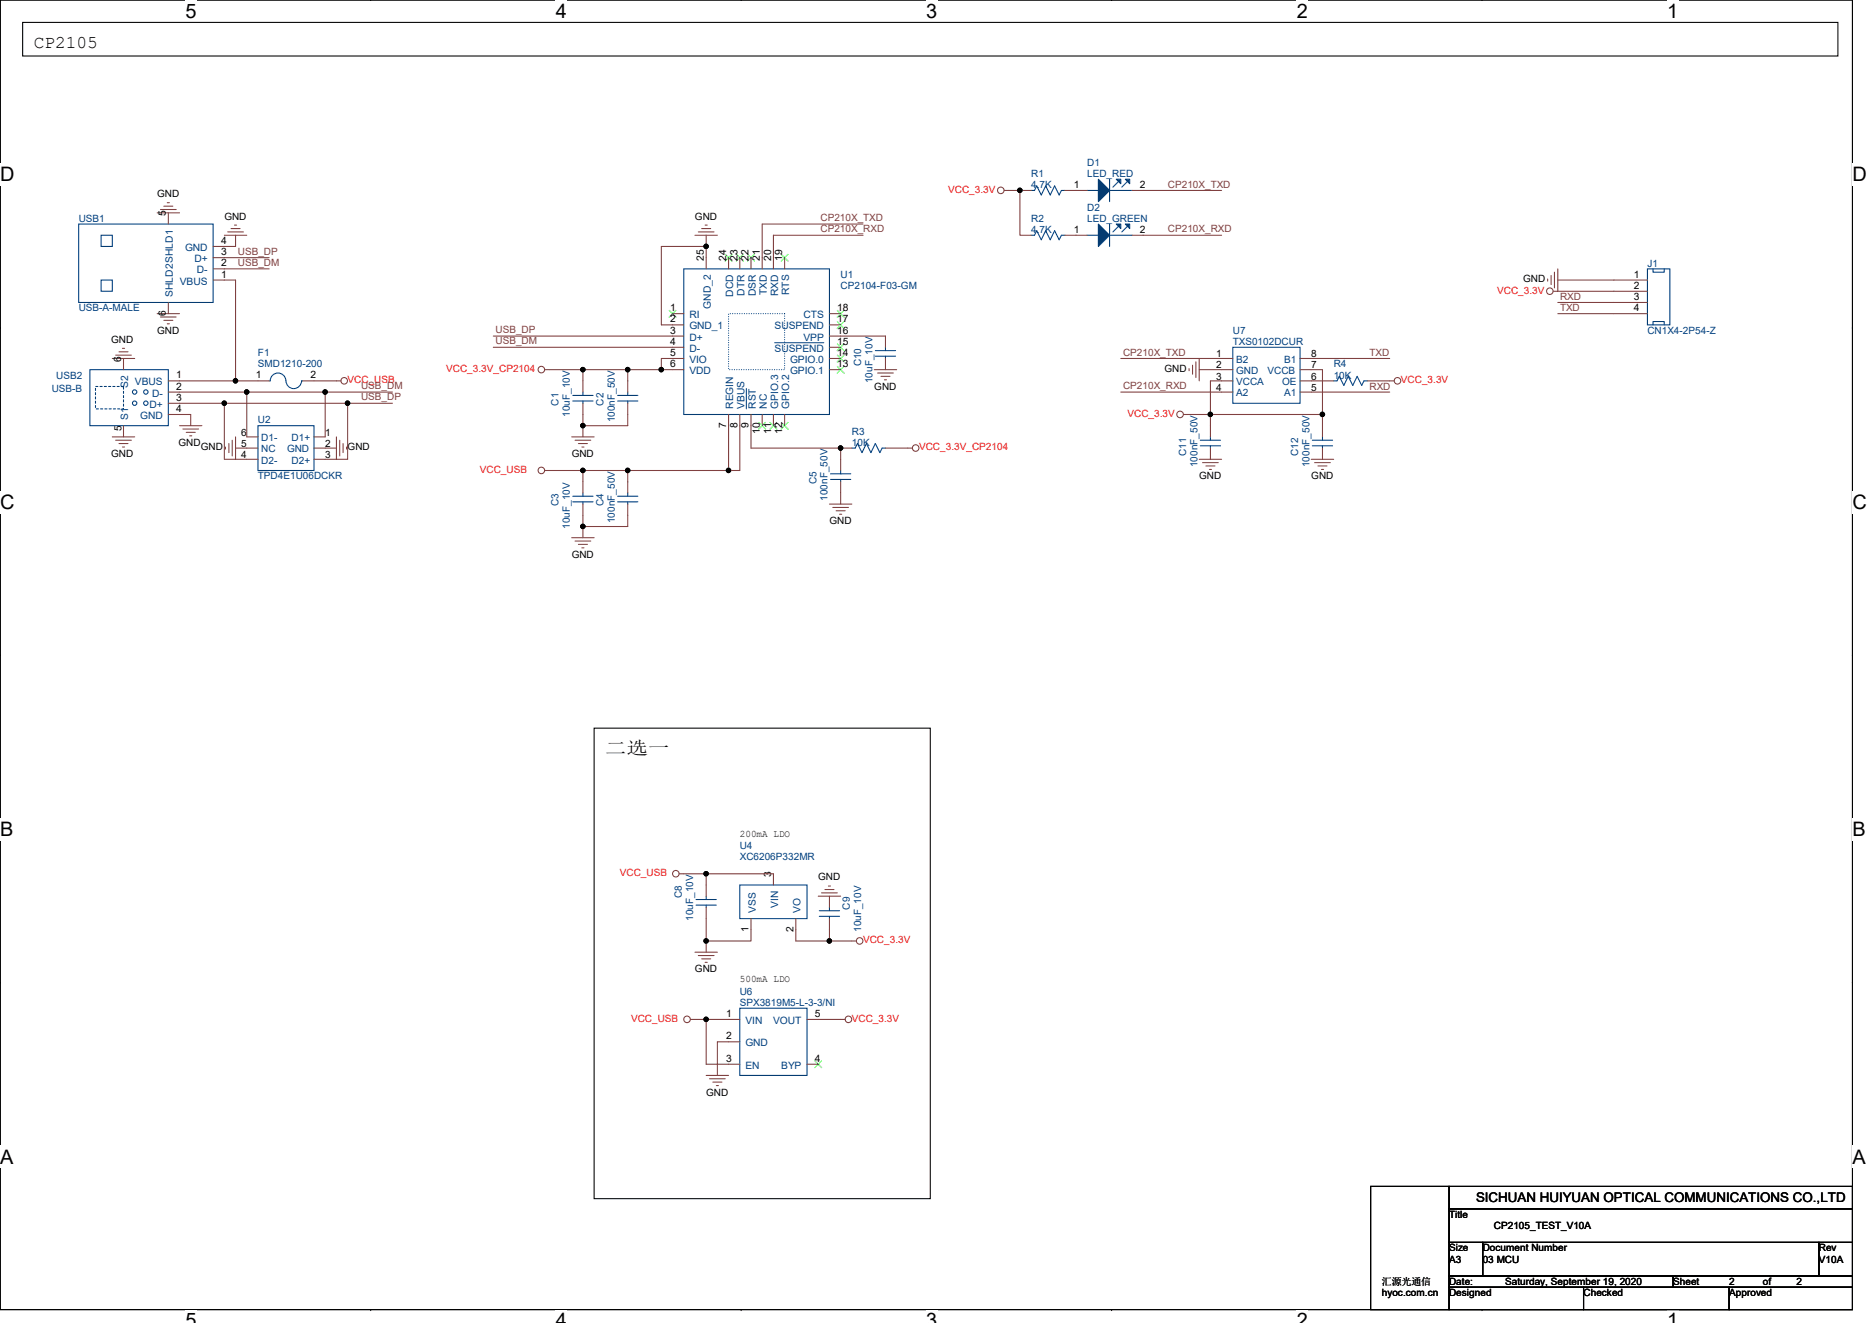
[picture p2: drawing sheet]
<svg xmlns="http://www.w3.org/2000/svg" width="297mm" height="210mm" viewBox="0 0 297 210" stroke-linecap="round" stroke-linejoin="round" font-family="sans-serif">
<path d="M0 0h293.9v207.9h-293.9z" fill="none" stroke="#000" stroke-width=".17"/>
<g fill="#fff">
<path d="M29.4 0h1.8v3.5h-1.8z"/>
<path d="M29.4 207.9h1.8v2h-1.8z"/>
</g>
<path d="M58.8 0h.1M58.8 207.9h.1" fill="none" stroke="#000" stroke-width=".17"/>
<g fill="#fff">
<path d="M88.2 0h1.8v3.5h-1.8z"/>
<path d="M88.2 207.9h1.8v2h-1.8z"/>
</g>
<path d="M117.6 0h.1M117.6 207.9h.1" fill="none" stroke="#000" stroke-width=".17"/>
<g fill="#fff">
<path d="M147 0h1.7v3.5h-1.7z"/>
<path d="M147 207.9h1.7v2h-1.7z"/>
</g>
<path d="M176.4 0h.1M176.4 207.9h.1" fill="none" stroke="#000" stroke-width=".17"/>
<g fill="#fff">
<path d="M205.8 0h1.7v3.5h-1.7z"/>
<path d="M205.8 207.9h1.7v2h-1.7z"/>
</g>
<path d="M235.2 0h.1M235.2 207.9h.1" fill="none" stroke="#000" stroke-width=".17"/>
<g fill="#fff">
<path d="M264.5 0h1.8v3.5h-1.8z"/>
<path d="M264.5 207.9h1.8v2h-1.8z"/>
<path d="M0 26h2.3v3.5h-2.3z"/>
<path d="M293.9 26h2.3v3.5h-2.3z"/>
<path d="M0 77.9h2.3v3.5h-2.3z"/>
<path d="M293.9 77.9h2.3v3.5h-2.3z"/>
</g>
<path d="M0 52h.1M293.9 52h.1" fill="none" stroke="#000" stroke-width=".17"/>
<g fill="#fff">
<path d="M0 129.9h2.1v3.5h-2.1z"/>
<path d="M293.9 129.9h2.1v3.5h-2.1z"/>
</g>
<path d="M0 103.9h.1M293.9 103.9h.1" fill="none" stroke="#000" stroke-width=".17"/>
<g fill="#fff">
<path d="M0 181.9h2.2v3.5h-2.2z"/>
<path d="M293.9 181.9h2.2v3.5h-2.2z"/>
</g>
<path d="M3.6 3.6h288v5.3h-288zM94.3 115.6h53.3v74.6h-53.3zM0 155.9h.1M293.9 155.9h.1M229.9 188.3h64v3.6h-64zM229.9 191.9h64v5.3h-64zM229.9 197.2h5.4v5.3h-5.4zM235.3 197.2h53.3v5.3h-53.3zM288.6 197.2h5.3v5.3h-5.3zM229.9 202.5h35.6v1.8h-35.6zM265.5 202.5h28.4v1.8h-28.4z" fill="none" stroke="#000" stroke-width=".17"/>
<g fill="none" stroke="#804040" stroke-width=".17">
<path d="M24.9 33.8h3.6M25.5 33.3h2.5M26 32.7h1.4M26.5 32.2h.4M35.6 37.3h3.6M36.1 36.8h2.5M36.7 36.3h1.4M37.2 35.7h.3M110.3 37.3h3.5M110.8 36.8h2.5M111.3 36.3h1.5M111.9 35.7h.3"/>
<path d="M159.3 30.2h.8M17.8 56.9h3.6M18.3 56.4h2.5M18.9 55.8h1.4M19.4 55.3h.4M24.9 49.8h3.6M25.5 50.3h2.5M26 50.8h1.4M26.5 51.4h.4M86.4 58.7h.8M138.7 58.7h3.6M139.3 59.2h2.4"/>
<path d="M139.8 59.7h1.4M188.7 58.5v.3M189.2 58v1.4M189.8 57.4v2.5M190.3 56.9v3.6M245.6 44.3v.3M246.1 43.7v1.5M246.7 43.2v2.5M247.2 42.7v3.5h-.7M17.8 69.3h3.6M18.3 69.9h2.5M18.9 70.4h1.4"/>
<path d="M19.4 71h.4M28.5 67.6h3.5M29 68.1h2.5M29.5 68.6h1.5M30.1 69.2h.3M35.8 71v.3M36.3 70.4v1.4M36.8 69.9v2.5M37.4 69.3v3.6M53.4 60.5h.7M53.4 69.3v3.6M53.9 69.9v2.5"/>
<path d="M54.4 70.4v1.4M55 71v.3M86.4 74.7h.8M90.7 69.3h3.6M91.2 69.9h2.5M91.8 70.4h1.4M92.3 71h.4M140.3 60.3h.4M144.1 71.1h.7M187.8 65.8h.7M190.3 72.9h3.5M190.8 73.4h2.5"/>
<path d="M191.3 74h1.5M191.9 74.5h.3M208.1 72.9h3.5M208.6 73.4h2.5M209.1 74h1.5M209.7 74.5h.3M220.5 60.5h.7M90.7 85.3h3.6M91.2 85.9h2.5M91.8 86.4h1.4M92.3 87h.4M131.6 80h3.6"/>
<path d="M132.1 80.5h2.5M132.7 81.1h1.4M133.2 81.6h.4M107.8 138.7h.7M110.3 151.1h3.5M110.8 151.7h2.5M111.3 152.2h1.5M111.9 152.7h.3M129.8 142.2h3.6M130.4 141.7h2.5M130.9 141.2h1.4M131.4 140.6h.4"/>
<path d="M135.2 149.4h.7M109.6 161.8h.7M112.1 170.7h3.5M112.6 171.2h2.5M113.1 171.7h1.5M113.7 172.3h.3M133.4 161.8h.7"/>
<circle cx="158.8" cy="30.2" r=".52"/>
<circle cx="85.9" cy="58.7" r=".52"/>
<circle cx="245.9" cy="46.2" r=".52"/>
<circle cx="54.6" cy="60.4" r=".52"/>
<circle cx="85.9" cy="74.7" r=".52"/>
<circle cx="145.3" cy="71.1" r=".52"/>
<circle cx="187.2" cy="65.8" r=".52"/>
<circle cx="221.7" cy="60.4" r=".52"/>
<circle cx="107.2" cy="138.7" r=".52"/>
<circle cx="136.4" cy="149.3" r=".52"/>
<circle cx="109" cy="161.8" r=".52"/>
<circle cx="134.6" cy="161.8" r=".52"/>
</g>
<path d="M217.9 188.6h11.7v10.7h-11.7z" fill="#fff"/>
<path d="M217.5 188.3h12.4v19.6h-12.4zM229.9 188.3h64v3.6h-64zM229.9 191.9h64v5.3h-64zM229.9 197.2h5.4v5.3h-5.4zM235.3 197.2h53.3v5.3h-53.3zM288.6 197.2h5.3v5.3h-5.3zM229.9 204.3h21.4v3.6h-21.4zM229.9 202.5h35.6v1.8h-35.6zM251.3 204.3h23.1v3.6h-23.1zM265.5 202.5h28.4v1.8h-28.4zM274.4 204.3h19.5v3.6h-19.5z" fill="none" stroke="#000" stroke-width=".17"/>
<path d="M217.9 188.6h11.7v10.7h-11.7z" fill="#fff"/>
<path d="M217.5 188.3h12.4v19.6h-12.4zM229.9 188.3h64v3.6h-64zM229.9 191.9h64v5.3h-64zM229.9 197.2h5.4v5.3h-5.4zM235.3 197.2h53.3v5.3h-53.3zM288.6 197.2h5.3v5.3h-5.3zM229.9 204.3h21.4v3.6h-21.4zM229.9 202.5h35.6v1.8h-35.6zM251.3 204.3h23.1v3.6h-23.1zM265.5 202.5h28.4v1.8h-28.4zM274.4 204.3h19.5v3.6h-19.5z" fill="none" stroke="#000" stroke-width=".17"/>
<path d="M217.9 188.6h11.7v10.7h-11.7z" fill="#fff"/>
<path d="M217.5 188.3h12.4v19.6h-12.4zM229.9 204.3h21.4v3.6h-21.4zM251.3 204.3h23.1v3.6h-23.1zM274.4 204.3h19.5v3.6h-19.5z" fill="none" stroke="#000" stroke-width=".17"/>
<g fill="none" stroke="#004080" stroke-width=".17">
<path d="M12.5 35.6h21.3v12.4h-21.3zM16 37.3h1.8v1.8h-1.8zM163.6 30.2h.5l.4-.7 .7 1.4 .7-1.4 .7 1.4 .7-1.4 .8 1.4 .3-.7h.5M163.6 37.3h.5l.4-.7 .7 1.5 .7-1.5 .7 1.5 .7-1.5 .8 1.5 .3-.8h.5M172.5 37.3h1.8M172.5 30.2h1.8M176.1 35.6v3.5M176.1 37.3h3.5M176.1 28.4v3.6M176.1 30.2h3.5M177.5 35.9l-.9 .9M177.5 28.8l-.9 .9"/>
<path d="M178.9 35.9l-.9 .9M178.9 28.8l-.9 .9M14.3 58.7h12.4v8.9h-12.4zM16 44.4h1.8v1.8h-1.8zM108.5 42.7h23.1v23.1h-23.1zM138.9 55.6h3.2M138.9 56.5h3.2M140.5 56.5v.4M140.5 55.1v.5M195.6 55.1h10.7v8.9h-10.7zM261.4 42.7h3.6v8.9h-3.6zM262.3 51.6v-.6h1.8v.6"/>
<path d="M262.3 42.7v.5h1.8v-.5M40.9 67.6h8.9v7.1h-8.9zM42.7 60.5h.2M42.9 60.4a1.24 1.24 0 0 1 1.2-1.2 1.24 1.24 0 0 1 1.3 1.2M45.4 60.4a1.24 1.24 0 0 0 1.2 1.3 1.24 1.24 0 0 0 1.3-1.3M47.9 60.5h.1M90.9 62.8h3.2M90.9 63.6h3.2M90.9 78.8h3.2M90.9 79.7h3.2M92.5 63.6v.4M92.5 62.2v.6"/>
<path d="M92.5 79.7v.3M92.5 78.2v.6M98 78.8h3.2M98 79.7h3.2M98 62.8h3.2M98 63.6h3.2M99.6 79.7v.3M99.6 78.2v.6M99.6 63.6v.4M99.6 62.2v.6M131.8 75.2h3.2M131.8 76.1h3.2"/>
<path d="M133.4 76.1v.4M133.4 74.7v.5M135.2 71.1h.5l.4-.7 .7 1.4 .7-1.4 .7 1.4 .7-1.4 .7 1.4 .4-.7h.5M190.5 69.9h3.2M190.5 70.8h3.2M192.1 70.8v.3M192.1 69.3v.6M208.2 69.9h3.3M208.2 70.8h3.3M209.8 70.8v.3M209.8 69.3v.6M211.6 60.5h.6l.3-.8 .7 1.5 .7-1.5 .7 1.5 .7-1.5 .8 1.5 .3-.7h.6"/>
<path d="M110.4 142.8h3.3M110.4 143.7h3.3M112.1 143.7v.3M112.1 142.2v.6M117.4 140.5h10.7v5.3h-10.7zM130 144.5h3.2M130 145.4h3.2M131.6 145.4v.4M131.6 144v.5M117.4 160h10.7v10.7h-10.7z"/>
<circle cx="21.4" cy="62.2" r=".35"/>
<circle cx="21.4" cy="64" r=".35"/>
<circle cx="23.1" cy="64" r=".35"/>
<circle cx="23.1" cy="62.2" r=".35"/>
</g>
<g fill="none" stroke="#804040" stroke-width=".17">
<path d="M26.7 33.8v1.8M37.4 37.3v1.8h-3.6M112.1 39.1h-7.2v12.5h3.6M112.1 39.1v3.6M112.1 37.3v1.8M136.9 35.6h-16v7.1M136.9 37.3h-14.2v5.4M160.1 30.2h1.7M161.8 30.2v7.1h1.8M161.8 30.2h1.8M163.6 30.2h.1M163.6 37.3h.1"/>
<path d="M168.9 37.3h3.6M168.9 30.2h3.6M168.9 30.2h.1M168.9 37.3h.1M179.6 37.3h14.2M179.6 30.2h14.2M19.6 56.9v1.8M26.7 48v1.8M33.8 44.4h3.6v16.1M33.8 42.7h8.9M42.7 40.9h-8.9M78.3 53.3h30.2"/>
<path d="M78.3 55.1h30.2M87.2 58.7h5.3M92.5 58.7v3.5M92.5 58.7h7.1M99.6 58.7h5.3M99.6 58.7v3.5M104.9 58.7h3.6M106.7 49.8h1.8M108.5 56.9h-3.6v1.8M115.6 40.9v1.8M117.4 40.9v1.8M119.2 40.9v1.8"/>
<path d="M124.5 40.9v1.8M131.6 58.7h1.8M131.6 56.9h1.8M131.6 55.1h1.8M131.6 53.3h8.9v1.8M131.6 51.6h1.8M131.6 49.8h1.8M140.5 56.9v1.8M177.8 56.9h16M190.3 58.7h5.3M193.8 56.9h1.8M206.3 58.7h3.5v7.1h-17.7v-5.3h3.5"/>
<path d="M206.3 56.9h14.2M247.2 49.8h14.2M247.2 44.4h14.2M247.2 46.2h14.2M247.2 48h14.2M19.6 67.6v1.7M26.7 60.5h10.7M26.7 62.2h12.5M26.7 64h8.9v8.9h5.3M26.7 65.8h3.6v1.8M35.6 64h19.6M37.4 71.1h3.5"/>
<path d="M37.4 60.5h5.3M39.2 62.2v7.1h1.7M39.2 62.2h12.4M48 60.5h5.4M51.6 62.2v7.1h-1.8M51.6 62.2h10.7M53.4 71.1h-3.6M55.2 64h7.1M55.2 64v8.9h-5.4M87.2 74.7h5.3M92.5 67.6v1.7M92.5 64v3.6"/>
<path d="M92.5 74.7v3.5M92.5 74.7h7.1M99.6 74.7h16M99.6 74.7v3.5M99.6 64v3.6h-7.1M115.6 65.8v8.9M117.4 65.8v8.9h-1.8M119.2 65.8v5.3h14.2M120.9 65.8v1.8M122.7 65.8v1.8M124.5 65.8v1.8M133.4 71.1v3.6"/>
<path d="M133.4 76.5v3.5M133.4 71.1h1.8M135.2 71.1h.1M140.5 71.1h.1M140.5 71.1h3.6M177.8 62.2h16M188.5 65.8h3.6v3.5M192.1 71.1v1.8M193.8 62.2h1.8M206.3 62.2h14.2M206.3 60.5h5.3M209.8 71.1v1.8"/>
<path d="M209.8 65.8v3.5M211.6 60.5h.1M217 60.5h.1M217 60.5h3.5M92.5 83.6v1.7M92.5 80v3.6h7.1v-3.6M108.5 138.7h3.6M112.1 138.7h10.6v1.8M112.1 138.7v3.5M112.1 144v5.4M112.1 149.4v1.7M119.2 145.8v3.6h-7.1"/>
<path d="M126.3 145.8v3.6h5.3M131.6 149.4h3.6M131.6 145.8v3.6M131.6 142.2v1.8M110.3 161.8h1.8M112.1 161.8h5.3M112.1 161.8v7.1h5.3M117.4 165.4h-3.6v5.3M128.1 168.9h1.7M128.1 161.8h5.3"/>
</g>
<g fill="none" stroke="#0f0" stroke-width=".16">
<path d="M106.2 49.3l1.1 1M107.2 49.3l-1 1M115.1 40.4l1.1 1M116.1 40.4l-1 1M116.9 40.4l1 1M117.9 40.4l-1.1 1M118.6 40.4l1.1 1M119.7 40.4l-1.1 1M124 40.4l1 1M125 40.4l-1.1 1M132.9 58.1l1 1.1M132.9 56.4l1 1"/>
<path d="M132.9 54.6l1 1.1M132.9 51l1 1.1M132.9 49.3l1 1M133.9 58.1l-1.1 1.1M133.9 56.4l-1.1 1M133.9 54.6l-1.1 1.1M133.9 51l-1.1 1.1M133.9 49.3l-1.1 1M120.4 67l1.1 1.1M121.5 67l-1.1 1.1M122.2 67l1.1 1.1M123.3 67l-1.1 1.1"/>
<path d="M124 67l1 1.1M125 67l-1.1 1.1M129.3 168.4l1.1 1.1M130.4 168.4l-1.1 1.1"/>
</g>
<path d="M15.2 61.3h4.4v3.6h-4.4z" fill="none" stroke="#004080" stroke-width=".17" stroke-dasharray=".3 .3"/>
<path d="M115.6 49.8h8.9v8.9h-8.9z" fill="none" stroke="#004080" stroke-width=".17" stroke-dasharray="0 .3"/>
<path d="M122.9 54.4h7.8M118.4 61.7v3.2" fill="none" stroke="#004080" stroke-width=".16"/>
<g fill="#004080" stroke="#004080" stroke-width=".17">
<path d="M174.3 35.6l1.8 1.7-1.8 1.8z" fill-rule="evenodd"/>
<path d="M177.1 35.6h.7v.7z" fill-rule="evenodd"/>
<path d="M178.6 35.6h.7v.7z" fill-rule="evenodd"/>
<path d="M174.3 28.4l1.8 1.8-1.8 1.8z" fill-rule="evenodd"/>
<path d="M177.1 28.4h.7v.8z" fill-rule="evenodd"/>
<path d="M178.6 28.4h.7v.8z" fill-rule="evenodd"/>
</g>
<g fill="#000" stroke="#000" stroke-width=".17">
<circle cx="112" cy="39.1" r=".35"/>
<circle cx="161.8" cy="30.2" r=".35"/>
<circle cx="92.5" cy="58.7" r=".35"/>
<circle cx="99.6" cy="58.7" r=".35"/>
<circle cx="104.9" cy="58.7" r=".35"/>
<circle cx="35.6" cy="64" r=".35"/>
<circle cx="37.4" cy="60.4" r=".35"/>
<circle cx="39.1" cy="62.2" r=".35"/>
<circle cx="51.6" cy="62.2" r=".35"/>
<circle cx="55.1" cy="64" r=".35"/>
<circle cx="92.5" cy="67.6" r=".35"/>
<circle cx="92.5" cy="74.7" r=".35"/>
<circle cx="99.6" cy="74.7" r=".35"/>
<circle cx="115.6" cy="74.7" r=".35"/>
<circle cx="133.4" cy="71.1" r=".35"/>
<circle cx="192.1" cy="65.8" r=".35"/>
<circle cx="209.8" cy="65.8" r=".35"/>
<circle cx="92.5" cy="83.6" r=".35"/>
<circle cx="112" cy="138.7" r=".35"/>
<circle cx="112" cy="149.3" r=".35"/>
<circle cx="131.6" cy="149.3" r=".35"/>
<circle cx="112" cy="161.8" r=".35"/>
</g>
<g font-size="3.2">
<text x="29.4" y="2.8">5</text>
<text x="88.2" y="2.8">4</text>
<text x="147" y="2.8">3</text>
<text x="205.8" y="2.8">2</text>
<text x="264.5" y="2.8">1</text>
<text x="0" y="28.8">D</text>
<text x="293.9" y="28.8">D</text>
<text x="0" y="80.8">C</text>
<text x="293.9" y="80.8">C</text>
<text x="0" y="132.7">B</text>
<text x="293.9" y="132.7">B</text>
<text x="0" y="184.7">A</text>
<text x="293.9" y="184.7">A</text>
<text x="29.4" y="210.7">5</text>
<text x="88.2" y="210.7">4</text>
<text x="147" y="210.7">3</text>
<text x="205.8" y="210.7">2</text>
<text x="264.5" y="210.7">1</text>
</g>
<g font-size="2.8">
<text x="5.4" y="7.6">CP2105</text>
<text x="96.1" y="119.6">二选一</text>
</g>
<text font-size="2.1" x="234.2" y="190.7">SICHUAN HUIYUAN OPTICAL COMMUNICATIONS CO.,LTD</text>
<g font-size="1.6" fill="#004080">
<text x="163.6" y="28.1">R1</text>
<text x="163.6" y="29.9">4.7K</text>
<text x="172.5" y="26.3">D1</text>
<text x="172.5" y="28.1">LED_RED</text>
<text x="12.5" y="35.2">USB1</text>
<text x="163.6" y="35.2">R2</text>
<text x="172.5" y="33.4">D2</text>
<text x="172.5" y="35.2">LED_GREEN</text>
<text x="29.4" y="39.8">GND</text>
<text x="30.8" y="41.6">D+</text>
<text x="163.6" y="37">4.7K</text>
<text x="27.4" y="47.1" transform="rotate(-90 27.4 47.1)">SHLD2SHLD1</text>
<text x="28.5" y="45.2">VBUS</text>
<text x="31.2" y="43.4">D-</text>
<text x="116.3" y="47.1" transform="rotate(-90 116.3 47.1)">DCD</text>
<text x="118.1" y="46.9" transform="rotate(-90 118.1 46.9)">DTR</text>
<text x="119.9" y="47" transform="rotate(-90 119.9 47)">DSR</text>
<text x="121.7" y="46.8" transform="rotate(-90 121.7 46.8)">TXD</text>
<text x="123.5" y="47" transform="rotate(-90 123.5 47)">RXD</text>
<text x="125.2" y="46.8" transform="rotate(-90 125.2 46.8)">RTS</text>
<text x="133.4" y="44.1">U1</text>
<text x="133.4" y="45.9">CP2104-F03-GM</text>
<text x="261.4" y="42.3">J1</text>
<text x="12.5" y="49.4">USB-A-MALE</text>
<text x="109.4" y="50.5">RI</text>
<text x="109.4" y="52.3">GND_1</text>
<text x="112.8" y="49" transform="rotate(-90 112.8 49)">GND_2</text>
<text x="122.9" y="52.3">SUSPEND</text>
<text x="127.5" y="50.5">CTS</text>
<text x="195.6" y="53">U7</text>
<text x="261.4" y="53">CN1X4-2P54-Z</text>
<text x="40.9" y="56.5">F1</text>
<text x="40.9" y="58.3">SMD1210-200</text>
<text x="109.4" y="54.1">D+</text>
<text x="109.4" y="55.8">D-</text>
<text x="109.4" y="57.6">VIO</text>
<text x="109.4" y="59.4">VDD</text>
<text x="122.9" y="55.8">SUSPEND</text>
<text x="125.4" y="59.4">GPIO.1</text>
<text x="125.4" y="57.6">GPIO.0</text>
<text x="127.5" y="54.1">VPP</text>
<text x="136.6" y="58.1" transform="rotate(-90 136.6 58.1)">C10</text>
<text x="195.6" y="54.8">TXS0102DCUR</text>
<text x="196.1" y="57.6">B2</text>
<text x="196.1" y="59.4">GND</text>
<text x="201.1" y="59.4">VCCB</text>
<text x="203.8" y="57.6">B1</text>
<text x="211.6" y="58.3">R4</text>
<text x="8.2" y="62.2">USB-B</text>
<text x="8.9" y="60.1">USB2</text>
<text x="20.3" y="61.6" transform="rotate(-90 20.3 61.6)">S2</text>
<text x="21.4" y="61.2">VBUS</text>
<text x="23.7" y="64.7">D+</text>
<text x="24.1" y="62.9">D-</text>
<text x="88.6" y="64.4" transform="rotate(-90 88.6 64.4)">C1</text>
<text x="95.8" y="64.4" transform="rotate(-90 95.8 64.4)">C2</text>
<text x="116.3" y="64.9" transform="rotate(-90 116.3 64.9)">REGIN</text>
<text x="118.1" y="64.9" transform="rotate(-90 118.1 64.9)">VBUS</text>
<text x="119.9" y="64.9" transform="rotate(-90 119.9 64.9)">RST</text>
<text x="121.7" y="64.9" transform="rotate(-90 121.7 64.9)">NC</text>
<text x="123.5" y="64.9" transform="rotate(-90 123.5 64.9)">GPIO.3</text>
<text x="125.2" y="64.9" transform="rotate(-90 125.2 64.9)">GPIO.2</text>
<text x="138.4" y="60.8" transform="rotate(-90 138.4 60.8)">10uF_10V</text>
<text x="196.1" y="61.2">VCCA</text>
<text x="196.1" y="62.9">A2</text>
<text x="203.5" y="61.2">OE</text>
<text x="203.8" y="62.9">A1</text>
<text x="211.6" y="60.1">10K</text>
<text x="20.3" y="66.7" transform="rotate(-90 20.3 66.7)">S1</text>
<text x="22.2" y="66.5">GND</text>
<text x="40.9" y="67.2">U2</text>
<text x="41.5" y="71.8">NC</text>
<text x="41.5" y="70">D1-</text>
<text x="45.5" y="71.8">GND</text>
<text x="46.3" y="70">D1+</text>
<text x="90.4" y="66.1" transform="rotate(-90 90.4 66.1)">10uF_10V</text>
<text x="97.5" y="67" transform="rotate(-90 97.5 67)">100nF_50V</text>
<text x="135.2" y="69">R3</text>
<text x="135.2" y="70.8">10K</text>
<text x="40.9" y="76.1">TPD4E1U06DCKR</text>
<text x="41.5" y="73.6">D2-</text>
<text x="46.3" y="73.6">D2+</text>
<text x="129.5" y="76.8" transform="rotate(-90 129.5 76.8)">C5</text>
<text x="188.2" y="72.4" transform="rotate(-90 188.2 72.4)">C11</text>
<text x="190" y="74.1" transform="rotate(-90 190 74.1)">100nF_50V</text>
<text x="206" y="72.4" transform="rotate(-90 206 72.4)">C12</text>
<text x="207.8" y="74.1" transform="rotate(-90 207.8 74.1)">100nF_50V</text>
<text x="88.6" y="80.4" transform="rotate(-90 88.6 80.4)">C3</text>
<text x="90.4" y="83.9" transform="rotate(-90 90.4 83.9)">10uF_10V</text>
<text x="95.8" y="80.4" transform="rotate(-90 95.8 80.4)">C4</text>
<text x="97.5" y="83" transform="rotate(-90 97.5 83)">100nF_50V</text>
<text x="131.3" y="79.5" transform="rotate(-90 131.3 79.5)">100nF_50V</text>
<text x="117.4" y="134.8">U4</text>
<text x="117.4" y="136.5">XC6206P332MR</text>
<text x="108.2" y="142.6" transform="rotate(-90 108.2 142.6)">C8</text>
<text x="110" y="146.2" transform="rotate(-90 110 146.2)">10uF_10V</text>
<text x="119.9" y="144.9" transform="rotate(-90 119.9 144.9)">VSS</text>
<text x="123.5" y="144.1" transform="rotate(-90 123.5 144.1)">VIN</text>
<text x="127" y="144.9" transform="rotate(-90 127 144.9)">VO</text>
<text x="134.9" y="144.4" transform="rotate(-90 134.9 144.4)">C9</text>
<text x="136.6" y="147.9" transform="rotate(-90 136.6 147.9)">10uF_10V</text>
<text x="117.4" y="157.9">U6</text>
<text x="117.4" y="159.7">SPX3819M5-L-3-3/NI</text>
<text x="118.3" y="162.5">VIN</text>
<text x="118.3" y="166.1">GND</text>
<text x="122.7" y="162.5">VOUT</text>
<text x="118.3" y="169.6">EN</text>
<text x="124" y="169.6">BYP</text>
</g>
<g font-size="1.6">
<text x="170.4" y="29.8">1</text>
<text x="180.9" y="29.8">2</text>
<text x="24.9" y="31.3">GND</text>
<text x="26.3" y="34.3" transform="rotate(-90 26.3 34.3)">5</text>
<text x="35.6" y="34.8">GND</text>
<text x="110.3" y="34.8">GND</text>
<text x="35.1" y="38.7">4</text>
<text x="35.1" y="40.5">3</text>
<text x="111.7" y="41.4" transform="rotate(-90 111.7 41.4)">25</text>
<text x="115.2" y="41.4" transform="rotate(-90 115.2 41.4)">24</text>
<text x="117" y="41.4" transform="rotate(-90 117 41.4)">23</text>
<text x="118.8" y="41.4" transform="rotate(-90 118.8 41.4)">22</text>
<text x="120.6" y="41.4" transform="rotate(-90 120.6 41.4)">21</text>
<text x="122.3" y="41.4" transform="rotate(-90 122.3 41.4)">20</text>
<text x="124.1" y="41.4" transform="rotate(-90 124.1 41.4)">19</text>
<text x="170.4" y="37">1</text>
<text x="180.9" y="37">2</text>
<text x="35.1" y="44.1">1</text>
<text x="35.1" y="42.3">2</text>
<text x="241.7" y="44.8">GND</text>
<text x="259.3" y="44.1">1</text>
<text x="259.3" y="45.8">2</text>
<text x="259.3" y="47.6">3</text>
<text x="24.9" y="53">GND</text>
<text x="26.3" y="50.2" transform="rotate(-90 26.3 50.2)">6</text>
<text x="106.4" y="49.4">1</text>
<text x="106.4" y="51.2">2</text>
<text x="106.4" y="53">3</text>
<text x="132.9" y="53">16</text>
<text x="132.9" y="49.4">18</text>
<text x="132.9" y="51.2">17</text>
<text x="259.3" y="49.4">4</text>
<text x="17.6" y="54.4">GND</text>
<text x="19.2" y="57.4" transform="rotate(-90 19.2 57.4)">6</text>
<text x="106.4" y="54.7">4</text>
<text x="106.4" y="56.5">5</text>
<text x="106.4" y="58.3">6</text>
<text x="132.9" y="58.3">13</text>
<text x="132.9" y="56.5">14</text>
<text x="132.9" y="54.7">15</text>
<text x="184.8" y="59">GND</text>
<text x="193" y="56.7">1</text>
<text x="193" y="58.5">2</text>
<text x="208.1" y="56.7">8</text>
<text x="208.1" y="58.5">7</text>
<text x="28" y="65.4">4</text>
<text x="28" y="63.6">3</text>
<text x="28" y="60.1">1</text>
<text x="28" y="61.8">2</text>
<text x="40.6" y="60.1">1</text>
<text x="49.3" y="60.1">2</text>
<text x="138.7" y="61.9">GND</text>
<text x="193" y="60.3">3</text>
<text x="193" y="62">4</text>
<text x="208.1" y="62">5</text>
<text x="208.1" y="60.3">6</text>
<text x="19.3" y="68.5" transform="rotate(-90 19.3 68.5)">5</text>
<text x="28.3" y="70.8">GND</text>
<text x="31.9" y="71.5">GND</text>
<text x="38.3" y="70.9">5</text>
<text x="38.3" y="69.2">6</text>
<text x="51.6" y="70.9">2</text>
<text x="51.6" y="69.2">1</text>
<text x="55.2" y="71.5">GND</text>
<text x="115.2" y="67.9" transform="rotate(-90 115.2 67.9)">7</text>
<text x="117" y="67.9" transform="rotate(-90 117 67.9)">8</text>
<text x="118.8" y="67.9" transform="rotate(-90 118.8 67.9)">9</text>
<text x="120.6" y="68.9" transform="rotate(-90 120.6 68.9)">10</text>
<text x="122.3" y="68.9" transform="rotate(-90 122.3 68.9)">11</text>
<text x="124.1" y="68.9" transform="rotate(-90 124.1 68.9)">12</text>
<text x="17.6" y="72.5">GND</text>
<text x="38.3" y="72.7">4</text>
<text x="51.6" y="72.7">3</text>
<text x="90.7" y="72.5">GND</text>
<text x="190.3" y="76.1">GND</text>
<text x="208.1" y="76.1">GND</text>
<text x="131.6" y="83.2">GND</text>
<text x="90.7" y="88.5">GND</text>
<text x="117.4" y="132.8">200mA LDO</text>
<text x="122.3" y="139.2" transform="rotate(-90 122.3 139.2)">3</text>
<text x="129.8" y="139.7">GND</text>
<text x="118.8" y="148" transform="rotate(-90 118.8 148)">1</text>
<text x="125.9" y="148" transform="rotate(-90 125.9 148)">2</text>
<text x="110.3" y="154.3">GND</text>
<text x="117.4" y="155.9">500mA LDO</text>
<text x="115.2" y="161.4">1</text>
<text x="129.3" y="161.4">5</text>
<text x="115.2" y="165">2</text>
<text x="112.1" y="173.9">GND</text>
<text x="115.2" y="168.5">3</text>
<text x="129.3" y="168.5">4</text>
<text x="229.9" y="193.3">Title</text>
<text x="237" y="195.1">CP2105_TEST_V10A</text>
<text x="219.3" y="203.9">汇源光通信</text>
<text x="229.9" y="200.4">A3</text>
<text x="229.9" y="198.6">Size</text>
<text x="229.9" y="203.9">Date:</text>
<text x="235.3" y="200.4">03 MCU</text>
<text x="235.3" y="198.6">Document Number</text>
<text x="238.8" y="203.9">Saturday, September 19, 2020</text>
<text x="265.5" y="203.9">Sheet</text>
<text x="274.4" y="203.9">2</text>
<text x="279.7" y="203.9">of</text>
<text x="285" y="203.9">2</text>
<text x="288.6" y="198.6">Rev</text>
<text x="288.6" y="200.4">V10A</text>
<text x="219.3" y="205.7">hyoc.com.cn</text>
<text x="229.9" y="205.7">Designed</text>
<text x="251.3" y="205.7">Checked</text>
<text x="274.4" y="205.7">Approved</text>
</g>
<g font-size="1.6" fill="#804040">
<text x="185.3" y="29.8">CP210X_TXD</text>
<text x="130.2" y="35.1">CP210X_TXD</text>
<text x="37.7" y="40.4">USB_DP</text>
<text x="130.2" y="36.9">CP210X_RXD</text>
<text x="185.3" y="36.9">CP210X_RXD</text>
<text x="37.7" y="42.2">USB_DM</text>
<text x="247.5" y="47.6">RXD</text>
<text x="78.6" y="52.9">USB_DP</text>
<text x="247.5" y="49.4">TXD</text>
<text x="78.6" y="54.7">USB_DM</text>
<text x="178.2" y="56.4">CP210X_TXD</text>
<text x="217.3" y="56.5">TXD</text>
<text x="57.3" y="61.8">USB_DM</text>
<text x="57.3" y="63.5">USB_DP</text>
<text x="178.2" y="61.8">CP210X_RXD</text>
<text x="217.3" y="61.9">RXD</text>
</g>
<g font-size="1.6" fill="#f00">
<text x="150.4" y="30.6">VCC_3.3V</text>
<text x="237.6" y="46.6">VCC_3.3V</text>
<text x="70.8" y="59">VCC_3.3V_CP2104</text>
<text x="55.2" y="60.8">VCC_USB</text>
<text x="222.3" y="60.8">VCC_3.3V</text>
<text x="145.8" y="71.5">VCC_3.3V_CP2104</text>
<text x="178.9" y="66.1">VCC_3.3V</text>
<text x="76.1" y="75">VCC_USB</text>
<text x="98.4" y="139">VCC_USB</text>
<text x="136.9" y="149.7">VCC_3.3V</text>
<text x="100.1" y="162.2">VCC_USB</text>
<text x="135.2" y="162.2">VCC_3.3V</text>
</g>
</svg>
